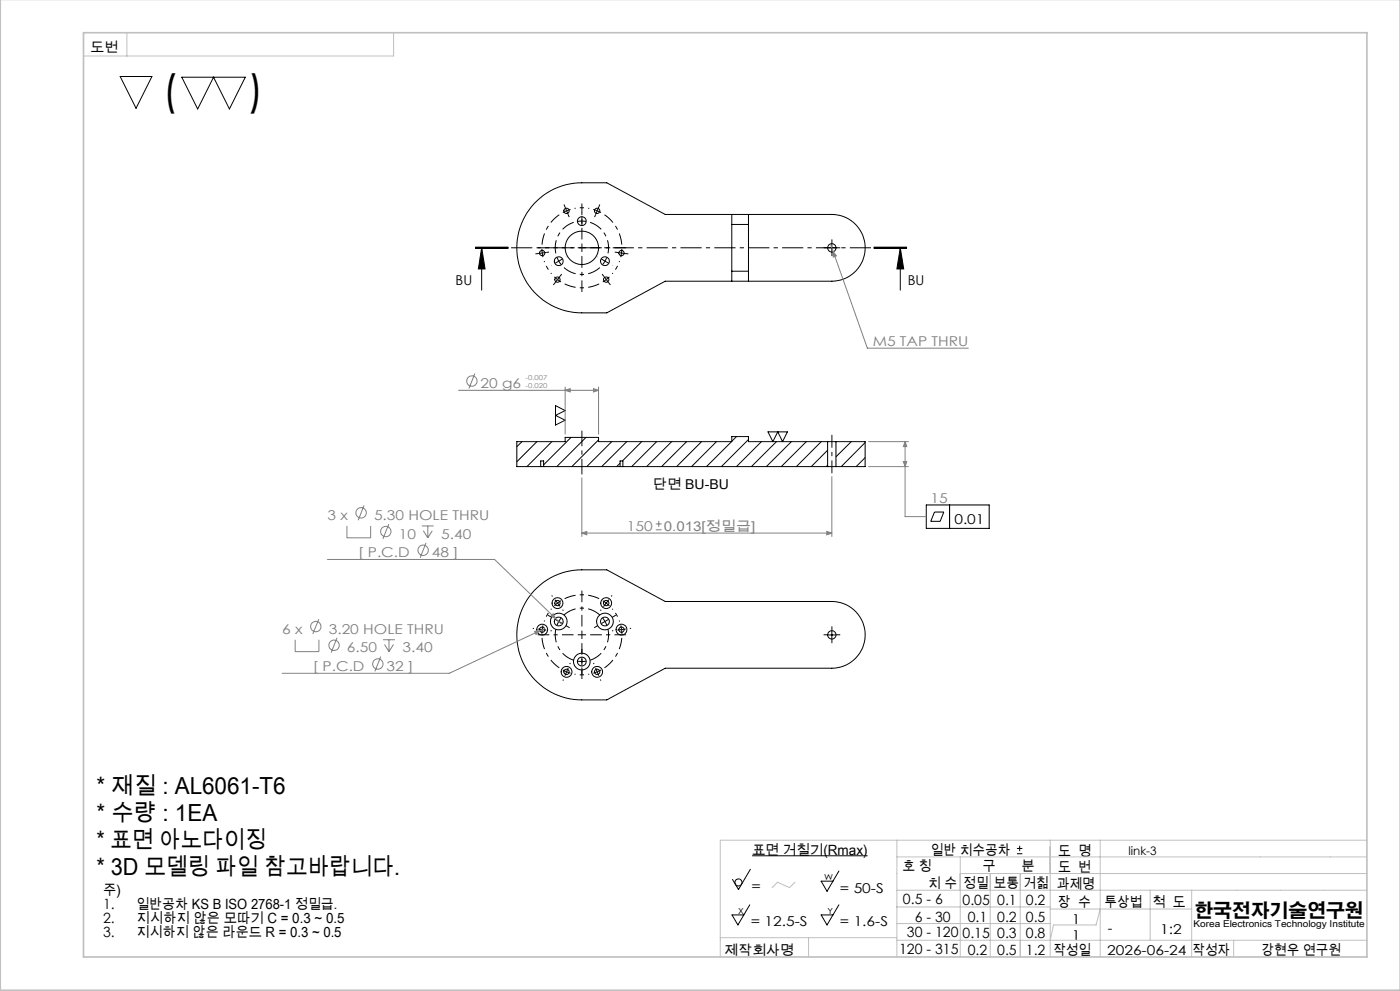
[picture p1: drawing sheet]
<svg xmlns="http://www.w3.org/2000/svg" width="420mm" height="297mm" viewBox="0 0 420 297" stroke-linecap="round" stroke-linejoin="round" font-family="sans-serif">
<g fill="none" stroke="#000" stroke-width=".3">
<path d="M36.1 22.9h9.5l-4.8 9.6zM54.5 23.1h19.1l-4.8 9.6-4.7-9.6-4.8 9.6zM142.5 74.4h10zM142.5 74.3h10M142.5 74.1h10M144.5 74.3l1 6.3h-2zM144.5 74.3v12.7M160.3 60.9a19.4 19.4 0 0 1 14.3-6.1h7.4l17.6 9.5h50a10 10 0 0 1 9.9 10 10 10 0 0 1-9.9 10h-50l-17.6 9.5h-7.4a19.5 19.5 0 0 1-17.9-11.8 19.5 19.5 0 0 1 3.6-21.1zM185.2 75.7l2.5 .3M186.5 74.6l-.3 2.5M219.5 64.3v20M219.5 67.3h5"/>
<path d="M224.5 64.3v20M248.3 74.3h2.5M249.6 73v2.5M262.1 74.3h10M262.1 74.1h10M262.1 74.4h10M270.1 74.3l1 6.3h-2zM270.1 74.3v12.7M219.5 81.3h5M156.6 132.4l-1.6 1.5M161.1 132.4l-6.1 6M162.2 139.8h.9"/>
<path d="M162.2 139.8v-1.7h.9v1.7M163.1 139.8h22.9M165.6 132.4l-7.5 7.4M166.7 121.6l2.8 1.4-2.8 1.5 2.8 1.4-2.8 1.5zM171.3 131.1l-8.2 8.2M175.8 131.1l-8.8 8.7M179.6 131.8l-8 8M183.5 132.4l-7.5 7.4M186 139.8h.9M186 138.8l-1 1M186 139.8v-1.7h.9v1.7M186.9 139.8h61.4"/>
<path d="M188 132.4l-7.5 7.4M192.5 132.4l-5.8 5.7M197 132.4l-7.5 7.4M201.5 132.4l-7.5 7.4M206 132.4l-7.5 7.4M210.5 132.4l-7.5 7.4M214.9 132.4l-7.4 7.4M219.5 132.4l-7.6 7.4M220.9 130.8l-1.4 1.5M224.5 131.7l-8.1 8.1M228.4 132.4l-7.5 7.4M230.4 129.4h5.8l-1.4 3-1.5-3-1.5 3z"/>
<path d="M232.9 132.4l-7.5 7.4M237.4 132.4l-7.5 7.4M241.9 132.4l-7.5 7.4M246.4 132.4l-7.5 7.4M248.3 139.8h2.5M248.3 132.4h2.5M248.3 132.4h-23.8v-1.6h-5v1.6h-39.9v-1.3h-10.1v1.3h-14.5v7.4h7.2M248.3 134.9l-4.9 4.9M248.3 139.4l-.4 .4M248.3 132.4v7.4M250.8 132.4v7.4M250.8 132.4h8.7v7.4h-8.7"/>
<path d="M250.9 132.4h-.1M255.4 132.4l-4.6 4.5M259.5 132.6l-7.1 7.2M259.5 137.2l-2.6 2.6M277.9 151.3h18.9v7.1h-18.9zM280.4 153.5h2.7l-1.1 2.7h-2.8zM284.9 151.3v7.1M160.3 176.9a19.4 19.4 0 0 1 14.3-6.1h7.4l17.6 9.5h50a10 10 0 0 1 9.9 10 10 10 0 0 1-9.9 10h-50l-17.6 9.5h-7.4a19.5 19.5 0 0 1-17.9-11.8 19.5 19.5 0 0 1 3.6-21.1zM182.6 179.8l-1.5 1.9M180.8 180.1l2 1.5M248.3 190.3h2.5M249.6 189v2.5"/>
<path d="M225.6 256.5h34.7M305.1 255.9h1.6M305.1 254.3h1.6M305.9 253.5v1.6M224.9 271.2l-3.5 6-1.8-3h3.6M225.1 260.5l-3.6 6.1-1.8-3M251.7 271.2l-3.6 6-1.8-3h3.6M251.7 261.1l-3.6 6-1.8-3h3.6"/>
<circle cx="162.7" cy="75.8" r=".8"/>
<circle cx="167.6" cy="78.3" r="1.33"/>
<circle cx="170" cy="63.2" r=".8"/>
<circle cx="174.5" cy="66.3" r="1.33"/>
<circle cx="174.6" cy="74.3" r="5"/>
<circle cx="179.1" cy="63.2" r=".8"/>
<circle cx="181.5" cy="78.3" r="1.33"/>
<circle cx="186.4" cy="75.8" r=".8"/>
<circle cx="249.5" cy="74.3" r="1.25"/>
<circle cx="167.2" cy="83.8" r=".8"/>
<circle cx="181.8" cy="83.8" r=".8"/>
<circle cx="162.7" cy="188.7" r=".8"/>
<circle cx="162.7" cy="188.7" r="1.62"/>
<circle cx="167.2" cy="180.7" r=".8"/>
<circle cx="167.3" cy="180.7" r="1.62"/>
<circle cx="167.6" cy="186.3" r="1.33"/>
<circle cx="167.6" cy="186.3" r="2.49"/>
<circle cx="174.5" cy="198.3" r="1.33"/>
<circle cx="174.5" cy="198.3" r="2.5"/>
<circle cx="181.5" cy="186.3" r="2.5"/>
<circle cx="181.5" cy="186.3" r="1.33"/>
<circle cx="181.8" cy="180.7" r=".8"/>
<circle cx="181.9" cy="180.7" r="1.62"/>
<circle cx="186.4" cy="188.7" r=".8"/>
<circle cx="186.5" cy="188.7" r="1.63"/>
<circle cx="249.5" cy="190.3" r="1.26"/>
<circle cx="170" cy="201.3" r=".8"/>
<circle cx="170" cy="201.4" r="1.61"/>
<circle cx="179.1" cy="201.3" r=".8"/>
<circle cx="179.1" cy="201.3" r="1.62"/>
<circle cx="221.5" cy="264.5" r="1.06"/>
</g>
<g fill="none" stroke="#808080" stroke-width=".3">
<path d="M249.1 73.1l.9 2.4M250 75.5l.9 1.2-.9 .3zM250 75.5l10.2 28.8h30.3M137.5 117h42.1M142.5 112l-1.8 4.4M169.5 117l1.6-.5v1zM169.5 116v14.1M178 116.5l1.6 .5-1.6 .5zM179.6 116v14.1M260.6 139.8h11.9M260.6 132.4h11.9M271 138.4h1l-.5 1.4z"/>
<path d="M271.5 132.4l.5 1.4h-1zM271.5 132.4v22.4h6.4M104.1 157.6v3.6h7.1v-3.6M109.2 151.5l-1.7 4.4M116.6 157.1l-1.7 4.4M126.5 157.6h3.6M127 159.1l1.3 2.1M128.3 157.6v3.6M129.7 159.1l-1.4 2.1M174.6 159.8l1.4-.5v1zM174.6 143.2v17.6M174.6 159.8h75"/>
<path d="M196.7 158.8h1.8M196.7 157h1.8M197.6 156.1v1.8M248 159.3l1.6 .5-1.6 .5zM249.6 142.8v18M98.2 167.7h50.2l18.3 17.6M127.8 162.7l-1.8 4.4M88.5 191.7v3.6h7.2v-3.6M95.6 185.6l-1.8 4.4M101.1 191.2l-1.8 4.4M114.2 196.8l-1.7 4.4M114.9 191.7h3.6"/>
<path d="M115.4 193.1l1.3 2.2M116.7 191.7v3.6M118 193.1l-1.3 2.2M160.4 189.2l1.5-.1-1.1 1zM161.9 189.1l-27.1 12.7h-50.2M163.4 188.4l-1.5 .7M165.9 183.9l.8 1.4-1.5-.6zM166.7 185.3l1.9 1.9"/>
<circle cx="141.6" cy="114.2" r="1.56"/>
<circle cx="108.3" cy="153.7" r="1.55"/>
<circle cx="115.7" cy="159.3" r="1.55"/>
<circle cx="126.9" cy="164.9" r="1.55"/>
<circle cx="94.8" cy="187.8" r="1.55"/>
<circle cx="100.2" cy="193.4" r="1.55"/>
<circle cx="113.4" cy="199" r="1.55"/>
</g>
<g fill="none" stroke="#000" stroke-width=".3" stroke-dasharray="15.2 1.3 1.3 1.3" stroke-linecap="butt">
<path d="M161.4 76l-.8 .1M162.7 75.8l.2 1.3M162.7 75.8l-.1-1.2M162.7 75.8l-1.3 .2M162.7 75.8l1.2-.1M163.9 75.7l.8-.1M165.5 79.5h-.1M167.6 78.3l.7 1M167.6 78.3l-.5-1.2M167.6 78.3l-1 .6M167.6 78.3l1.1-.7M169.5 62l-.3-.7"/>
<path d="M169.8 77h.1M170 63.2l-1.2 .5M170 63.2l1.2-.4M170 63.2l-.5-1.2M170 63.2l.5 1.1M170.5 64.3l.3 .8M174.6 66.3l-1.3 .1M174.6 66.3l1.2 .1M174.6 74.3v-1.3M174.6 74.3h-1.3M174.6 74.3v1.2M174.6 74.3h1.2"/>
<path d="M174.6 66.3v-1.3M174.6 66.3v1.2M174.6 63.8v-.1M178.7 64.3l-.3 .8M179.2 63.2l-1.2-.4M179.2 63.2l1.1 .5M179.2 63.2l.4-1.2M179.2 63.2l-.5 1.1M179.6 62l.3-.7M181.5 78.3l.5-1.2M181.5 78.3l-.7 1M181.5 78.3l1.1 .6"/>
<path d="M181.5 78.3l-1.1-.7M185.2 75.7l-.8-.1M187.7 76l.8 .1M248.3 74.3h-1.2M249.6 73v-1.2M249.6 75.5v1.3M250.8 74.3h1.3M166.5 84.8l-.5 .6M167.3 83.8l1 .7M167.3 83.8l-1-.8M167.3 83.8l-.8 1M167.3 83.8l.7-1"/>
<path d="M168 82.8l.5-.7M181.1 82.8l-.5-.7M181.9 83.8l.9-.8M181.9 83.8l-1.1 .7M181.9 83.8l.7 1M181.9 83.8l-.8-1M182.6 84.8l.5 .6M165.7 178.7l-.2-.3M183.4 178.7l.2-.3M160.2 188.4l-.4-.1M162.7 188.7l-.1 1.2M162.7 188.7l.2-1.2"/>
<path d="M162.7 188.7l-1.3-.2M162.7 188.7l1.2 .1M165.1 189l.4 .1M165.5 185l-1.1-.6M167.3 180.7l-1 .8M167.3 180.7l1-.7M167.3 180.7l-.8-1M167.3 180.7l.7 1M167.6 186.3l-.5 1.1M167.6 186.3l.7-1.1M167.6 186.3l-1-.7M167.6 186.3l1.1 .6"/>
<path d="M168.8 182.7l.2 .3M169.8 187.5l1.1 .6M170.9 199l.2-.3M174.6 198.3l1.2-.1M174.6 198.3l-1.3-.1M174.6 190.3v-1.3M174.6 190.3h-1.3M174.6 190.3v1.2M174.6 190.3h1.2M174.6 198.3v1.2M174.6 198.3v-1.3M174.6 195.8v-1.3"/>
<path d="M178.2 199l-.1-.3M179.3 187.5l-1.1 .6M180.4 182.7l-.3 .3M181.5 186.3l-.7-1.1M181.5 186.3l.5 1.1M181.5 186.3l1.1-.7M181.5 186.3l-1.1 .6M183.7 185l1-.6M184 189l-.4 .1M186.5 188.7l-.3-1.2M186.5 188.7l.1 1.2M186.5 188.7l1.2-.2"/>
<path d="M186.5 188.7l-1.3 .1M188.9 188.4l.4-.1M248.3 190.3h-1.2M249.6 189v-1.2M249.6 191.5v1.3M250.8 190.3h1.3M169 203.6l-.1 .4M170 201.3l1.2 .5M170 201.3l-1.2-.5M170 201.3l-.5 1.2M170 201.3l.5-1.1M174.6 200.8v1.2"/>
<path d="M179.2 201.3l1.1-.5M179.2 201.3l-1.2 .5M179.2 201.3l.4 1.2M179.2 201.3l-.5-1.1M180.1 203.6l.2 .4"/>
</g>
<path d="M172.1 66.6a8 8 0 0 0-5.4 9.3M182.4 75.9a8 8 0 0 0-5.4-9.3M169.2 80.2a8 8 0 0 0 10.7 0M166.7 188.6a8 8 0 0 0 5.4 9.3M177 197.9a8 8 0 0 0 5.4-9.3M179.9 184.3a8 8 0 0 0-10.7 0" fill="none" stroke="#000" stroke-width=".3" stroke-dasharray="15.2 1.3 1.3 1.3" stroke-dashoffset="11.3" stroke-linecap="butt"/>
<g fill="none" stroke="#000" stroke-width=".3" stroke-dasharray="15.2 1.3 1.3 1.3" stroke-dashoffset="11.8" stroke-linecap="butt">
<path d="M167.8 64.4a12 12 0 0 0-5.2 8.9M172.1 74.3h-10.8M174.6 71.8v-10.8M174.6 76.8v10.7M177.1 74.3h10.7M186.5 73.3a12 12 0 0 0-5.1-8.9M169.4 85.1a12 12 0 0 0 10.3 0M179.7 179.4a12 12 0 0 0-10.3 0M162.6 191.2a12 12 0 0 0 5.2 8.9M172.1 190.3h-10.8M174.6 187.8v-10.8M174.6 192.8v10.7"/>
<path d="M177.1 190.3h10.7M181.4 200.1a12 12 0 0 0 5.1-8.9"/>
</g>
<path d="M163.3 78.2l.8 1.8 1.4 2.1M176.8 62.5l-2-.2-2.4 .2M183.7 82.1l1.4-2.1 .8-1.8M165.5 182.4l-1.2 1.6-1 2.3M185.9 186.3l-1.1-2.3-1.1-1.6M172.4 202l1.9 .2 2.5-.2" fill="none" stroke="#000" stroke-width=".3" stroke-dasharray="15.2 1.3 1.3 1.3" stroke-dashoffset="14.9" stroke-linecap="butt"/>
<path d="M174.6 142.2v-13.1" fill="none" stroke="#000" stroke-width=".3" stroke-dasharray="15.2 1.3 1.3 1.3" stroke-dashoffset="10.6" stroke-linecap="butt"/>
<path d="M249.6 130.3v11.5" fill="none" stroke="#000" stroke-width=".3" stroke-dasharray="15.2 1.3 1.3 1.3" stroke-dashoffset="11.4" stroke-linecap="butt"/>
<path d="M272.1 74.3h-129.6" fill="none" stroke="#000" stroke-width=".3" stroke-dasharray="6.3 1.3 1.3 1.3" stroke-dashoffset="-.7" stroke-linecap="butt"/>
<g fill="none" stroke="#c0c0c0" stroke-width=".3">
<path d="M38.1 9.8v7M118.1 9.8v7h-93.1M269.1 256.8h141M269.1 251.8v35M288.1 256.8v30M315.1 251.8v35M330.1 251.8v35M410.1 251.8h-194v35M238.5 264.4l-1.6 1.6-3.6-1.6-1.7 1.6M269.1 266.8h141M269.1 276.8h46M269.1 271.8h46"/>
<path d="M288.1 261.8h122M297.1 261.8v25M306.1 261.8v25M315.1 272.4h42.4M330.1 272.4l-1.3 4.8h-12.7l-1 4.6M345.1 266.8v15M357.5 266.8v20M216.1 281h53M242.6 281v5.8M269.1 281.8h141M370.1 281.8v5"/>
</g>
<path d="M.1 -.1v296.9h419.9M25 9.8h385.1v277h-385.1z" fill="none" stroke="#c0c0c0" stroke-width=".5"/>
<path d="M270.1 74.3l1 6.3h-2zM144.5 74.3l1 6.3h-2z" fill="#000"/>
<g fill="#808080">
<path d="M250 75.5v1.5l.9-.3zM271 138.4h1l-.5 1.4zM271.5 132.4l.5 1.4h-1zM165.9 183.9l-.7 .8 1.5 .6zM160.4 189.2l.4 .9 1.1-1z"/>
<path d="M174.6 159.8l1.4-.5v1zM248 159.3l1.6 .5-1.6 .5z"/>
<path d="M169.5 117l1.6-.5v1zM178 116.5l1.6 .5-1.6 .5z"/>
</g>
<g font-size="12.7">
<text x="48.7" y="31.4">(</text>
<text x="74.5" y="31.4">)</text>
</g>
<g font-size="7.1">
<text x="28.9" y="238.1">* 재질 : AL6061-T6</text>
<text x="28.9" y="246.1">* 수량 : 1EA</text>
<text x="28.9" y="254.2">* 표면 아노다이징</text>
<text x="28.9" y="262.2">* 3D 모델링 파일 참고바랍니다.</text>
</g>
<text font-size="5.6" x="358.3" y="274.7">한국전자기술연구원</text>
<g font-size="4.2">
<text x="225.6" y="256.2">표면 거칠기(Rmax)</text>
<text x="279.3" y="256.2">일반 치수공차</text>
<text x="317.5" y="256.4">도 명</text>
<text x="270.7" y="261.2">호 칭</text>
<text x="294.7" y="260.9">구</text>
<text x="306.5" y="260.9">분</text>
<text x="317.4" y="261.3">도 번</text>
<text x="30.9" y="268.2">주)</text>
<text x="278.5" y="266.1">치 수</text>
<text x="289.1" y="266.1">정밀</text>
<text x="298.2" y="266.1">보통</text>
<text x="307" y="266.1">거칢</text>
<text x="317.1" y="266.3">과제명</text>
<text x="30.9" y="272.5">1.</text>
<text x="40.9" y="272.5">일반공차 KS B ISO 2768-1 정밀급.</text>
<text x="270.9" y="271">0.5 - 6</text>
<text x="288.8" y="271.1">0.05</text>
<text x="299.2" y="271.1">0.1</text>
<text x="307.8" y="271.1">0.2</text>
<text x="317.4" y="271.9">장 수</text>
<text x="331.4" y="271.9">투상법</text>
<text x="345.9" y="271.9">척 도</text>
<text x="30.9" y="276.7">2.</text>
<text x="30.9" y="280.9">3.</text>
<text x="40.9" y="276.7">지시하지 않은 모따기 C = 0.3 ~ 0.5</text>
<text x="40.9" y="280.9">지시하지 않은 라운드 R = 0.3 ~ 0.5</text>
<text x="272.1" y="280.9">30 - 120</text>
<text x="274.4" y="276.2">6 - 30</text>
<text x="288.8" y="281">0.15</text>
<text x="290.3" y="276.3">0.1</text>
<text x="299.2" y="276.3">0.2</text>
<text x="299.2" y="281">0.3</text>
<text x="307.8" y="276.3">0.5</text>
<text x="307.8" y="281">0.8</text>
<text x="332.3" y="279.6">-</text>
<text x="269.7" y="286">120 - 315</text>
<text x="290.3" y="286.1">0.2</text>
<text x="299.2" y="286.1">0.5</text>
<text x="307.8" y="286.1">1.2</text>
<text x="316" y="286.1">작성일</text>
<text x="357.7" y="286.1">작성자</text>
<text x="378.5" y="286.1">강현우 연구원</text>
</g>
<g font-size="4.1">
<text x="27.1" y="15.5">도번</text>
<text x="136.7" y="85.3">BU</text>
<text x="272.4" y="85.3">BU</text>
<text x="196" y="146.4">단면 BU-BU</text>
<text x="286.3" y="157">0.01</text>
<text x="225.4" y="267">=</text>
<text x="252" y="267.5">= 50-S</text>
<text x="225.2" y="277.7">= 12.5-S</text>
<text x="252" y="277.7">= 1.6-S</text>
<text x="321.5" y="281.6">1</text>
<text x="321.5" y="276.9">1</text>
<text x="348" y="279.8">1:2</text>
<text x="217.4" y="286.1">제작회사명</text>
<text x="332.2" y="286.2">2026-06-24</text>
</g>
<g font-size="4.1" fill="#808080">
<text x="261.8" y="103.8">M5 TAP THRU</text>
<text x="144.2" y="116.3">20 g6</text>
<text x="98.2" y="155.8">3 x</text>
<text x="112.2" y="155.8">5.30 HOLE THRU</text>
<text x="279.2" y="150.8">15</text>
<text x="119.6" y="161.4">10</text>
<text x="132.4" y="161.4">5.40</text>
<text x="188.1" y="159.1">150</text>
<text x="199.2" y="159.1">0.013[정밀급]</text>
<text x="107.4" y="167">[ P.C.D</text>
<text x="129.5" y="167">48 ]</text>
<text x="84.6" y="189.9">6 x</text>
<text x="98.6" y="189.9">3.20 HOLE THRU</text>
<text x="104.1" y="195.5">6.50</text>
<text x="120.7" y="195.5">3.40</text>
<text x="93.8" y="201.1">[ P.C.D</text>
<text x="115.9" y="201.1">32 ]</text>
</g>
<text font-size="3.5" x="338.5" y="256.3">link-3</text>
<text font-size="2.8" x="358" y="277.9">Korea Electronics Technology Institute</text>
<g font-size="2.5">
<text x="247.2" y="263.7">W</text>
<text x="221.5" y="273.8">X</text>
<text x="248.3" y="273.8">Y</text>
</g>
<g font-size="2" fill="#808080">
<text x="157.6" y="113.9">-0.007</text>
<text x="157.6" y="116.2">-0.020</text>
</g>
</svg>
